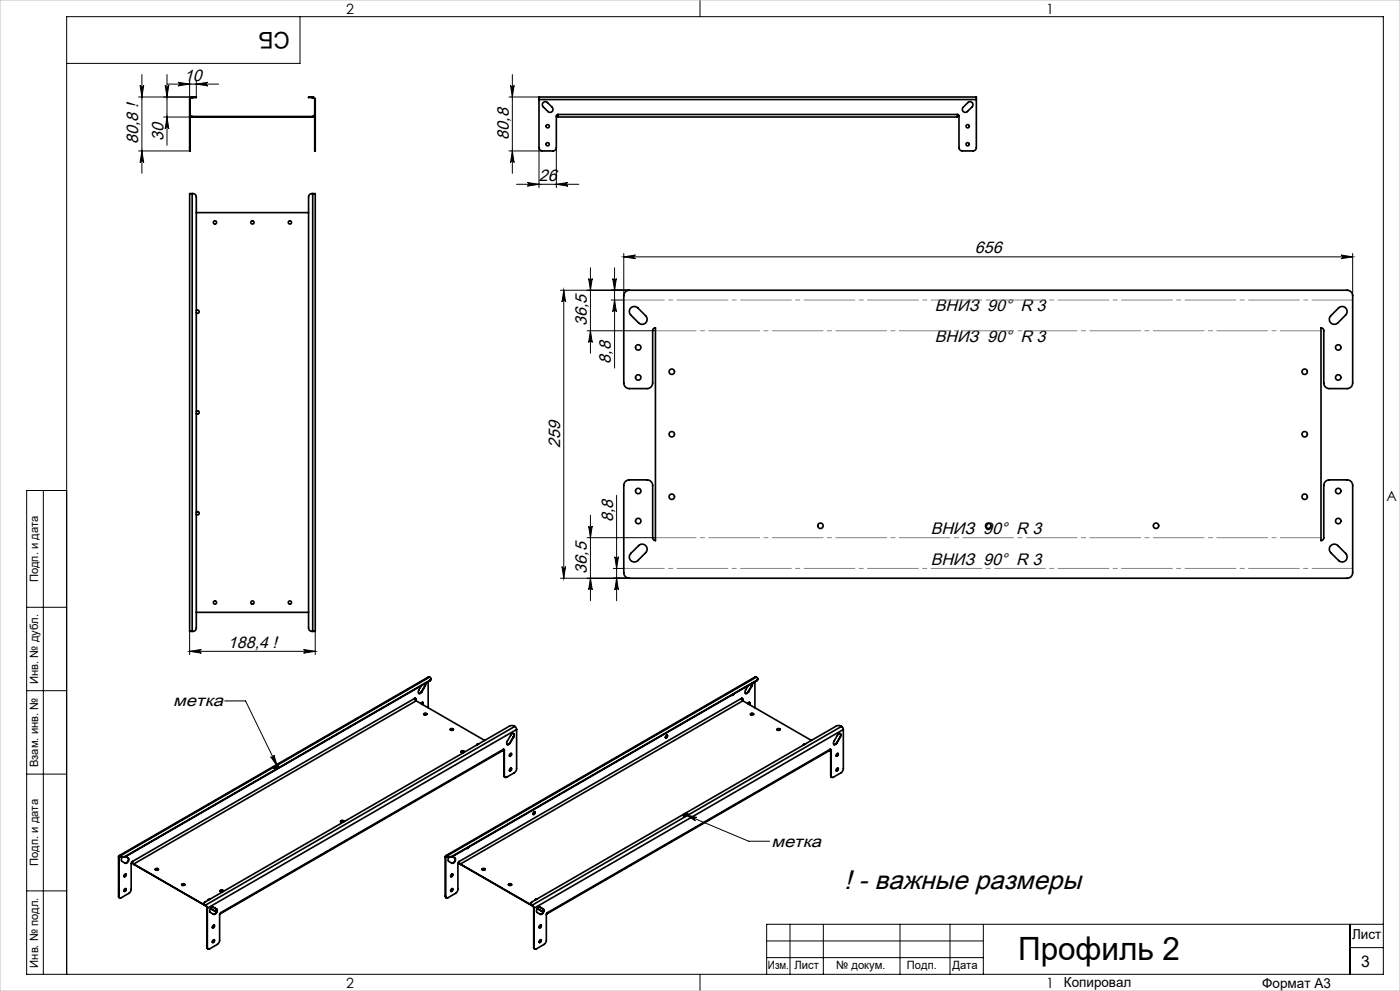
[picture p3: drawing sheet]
<svg xmlns="http://www.w3.org/2000/svg" width="420mm" height="297mm" viewBox="0 0 420 297" stroke-linecap="round" stroke-linejoin="round" font-family="sans-serif">
<g fill="none" stroke="#000" stroke-width=".3">
<path d="M90 5v14h-70M210 0v5M41.6 29.1h16M42 25.6a.54 .54 0 0 0 .6 .5 .54 .54 0 0 0 .5-.5l-.5 3.5zM42.6 22.3v29.7M49.1 35.1h8.5M49.6 25.6a.54 .54 0 0 0 .5 .5 .54 .54 0 0 0 .5-.5l-.5 3.5zM50.1 35.1l.5 3.5a.54 .54 0 0 0-.5-.5 .54 .54 0 0 0-.5 .5zM50.1 22.3v21.3M50.2 25.2h15.4M53.4 24.7l3.5 .5-3.5 .5a.54 .54 0 0 0 .5-.5 .54 .54 0 0 0-.5-.5zM56.9 24.2v5.6"/>
<path d="M58.9 24.2v4.9M58.9 25.2l3.5-.5a.54 .54 0 0 0-.5 .5 .54 .54 0 0 0 .5 .5zM152.7 29.1h9M153.2 25.6a.54 .54 0 0 0 .5 .5 .54 .54 0 0 0 .5-.5l-.5 3.5zM153.7 22.3v29.7M41.6 45.2h15.3M42.6 45.2l.5 3.5a.54 .54 0 0 0-.5-.5 .54 .54 0 0 0-.6 .5zM152.7 45.2h10M153.7 45.2l.5 3.5a.54 .54 0 0 0-.5-.5 .54 .54 0 0 0-.5 .5zM155 55.2h18.6M158.2 54.7l3.5 .5-3.5 .6a.54 .54 0 0 0 .5-.6 .54 .54 0 0 0-.5-.5zM161.7 44.2v12"/>
<path d="M166.9 55.2l3.5-.5a.54 .54 0 0 0-.5 .5 .54 .54 0 0 0 .5 .6zM166.9 44.2v12M187.1 77l3.5-.6a.54 .54 0 0 0-.5 .6 .54 .54 0 0 0 .5 .5zM187.1 76v12.6M187.1 77h218.7M402.3 76.4l3.5 .6-3.5 .5a.54 .54 0 0 0 .5-.5 .54 .54 0 0 0-.5-.6zM405.8 76v12.6M168.1 87h20.7M169.1 87l.6 3.5a.54 .54 0 0 0-.6-.5 .54 .54 0 0 0-.5 .5zM169.1 87v86.3M176.1 99.1h20.5M176.6 83.5a.54 .54 0 0 0 .5 .5 .54 .54 0 0 0 .6-.5l-.6 3.5z"/>
<path d="M177.1 99.1l.6 3.5a.54 .54 0 0 0-.6-.5 .54 .54 0 0 0-.5 .5zM177.1 80.2v25.7M183.4 89.9h3.7M183.8 83.5a.54 .54 0 0 0 .6 .5 .54 .54 0 0 0 .5-.5l-.5 3.5zM184.4 89.9l.5 3.5a.54 .54 0 0 0-.5-.5 .54 .54 0 0 0-.6 .5zM184.4 80.2v30.1M13 147v145M20 147h-12v145h407v-287h-395v287M176.6 157.6a.54 .54 0 0 0 .5 .6 .54 .54 0 0 0 .6-.6l-.6 3.5zM177.1 154.4v25.6M185 148.4v31.6M168.1 173.3h20.7"/>
<path d="M168.6 169.8a.54 .54 0 0 0 .5 .5 .54 .54 0 0 0 .6-.5l-.6 3.5zM176.1 161.1h20.5M177.1 173.3l.6 3.5a.54 .54 0 0 0-.6-.5 .54 .54 0 0 0-.5 .5zM184 170.4h3.1M184.4 166.9a.54 .54 0 0 0 .6 .5 .54 .54 0 0 0 .5-.5l-.5 3.5zM185 173.3l.5 3.5a.54 .54 0 0 0-.5-.5 .54 .54 0 0 0-.6 .5zM8 182h12M56.9 195.2l3.5-.5a.54 .54 0 0 0-.5 .5 .54 .54 0 0 0 .5 .5zM56.9 189.2v7M56.9 195.2h37.7M91.1 194.7l3.5 .5-3.5 .5a.54 .54 0 0 0 .5-.5 .54 .54 0 0 0-.5-.5zM94.6 189.2v7"/>
<path d="M8 207h12M67.4 210.1h6.3l9.5 19.6M8 232h12M81.2 226.8a.54 .54 0 0 0 .7 .2 .54 .54 0 0 0 .3-.7l1 3.4zM205.6 244.1l3.4 .9a.54 .54 0 0 0-.7 .3 .54 .54 0 0 0 .3 .7zM205.6 244.1l19 8h6.3M8 267h12M237 277v15M247 277v15M270 277v15M285 277v15M295 277v15"/>
<path d="M405 277v15M415 277h-185v15M210 292v5M230 282h65M230 287h65M405 284h10"/>
</g>
<path d="M196.6 99.1h199.7M396.3 161.1h-199.7" fill="none" stroke="#808080" stroke-width=".3" stroke-dasharray="15.2 1.3 1.3 1.3" stroke-dashoffset="3"/>
<path d="M187.1 89.9h218.7M405.8 170.4h-218.7" fill="none" stroke="#808080" stroke-width=".3" stroke-dasharray="15.2 1.3 1.3 1.3" stroke-dashoffset="3.1"/>
<path d="M0 0h420v297h-420z" fill="none" stroke="#c0c0c0" stroke-width=".3"/>
<g fill="#000">
<path d="M50.1 35.1l.5 3.5a.54 .54 0 0 0-.5-.5 .54 .54 0 0 0-.5 .5zM49.6 25.6a.54 .54 0 0 0 .5 .5 .54 .54 0 0 0 .5-.5l-.5 3.5zM153.7 45.2l.5 3.5a.54 .54 0 0 0-.5-.5 .54 .54 0 0 0-.5 .5zM153.2 25.6a.54 .54 0 0 0 .5 .5 .54 .54 0 0 0 .5-.5l-.5 3.5z"/>
<path d="M53.4 24.7l3.5 .5-3.5 .5a.54 .54 0 0 0 .5-.5 .54 .54 0 0 0-.5-.5zM58.9 25.2l3.5-.5a.54 .54 0 0 0-.5 .5 .54 .54 0 0 0 .5 .5zM56.9 195.2l3.5-.5a.54 .54 0 0 0-.5 .5 .54 .54 0 0 0 .5 .5zM91.1 194.7l3.5 .5-3.5 .5a.54 .54 0 0 0 .5-.5 .54 .54 0 0 0-.5-.5zM187.1 77l3.5-.6a.54 .54 0 0 0-.5 .6 .54 .54 0 0 0 .5 .5zM402.3 76.4l3.5 .6-3.5 .5a.54 .54 0 0 0 .5-.5 .54 .54 0 0 0-.5-.6z"/>
<path d="M42.6 45.2l.5 3.5a.54 .54 0 0 0-.5-.5 .54 .54 0 0 0-.6 .5zM42 25.6a.54 .54 0 0 0 .6 .5 .54 .54 0 0 0 .5-.5l-.5 3.5z"/>
<path d="M158.2 54.7l3.5 .5-3.5 .6a.54 .54 0 0 0 .5-.6 .54 .54 0 0 0-.5-.5zM166.9 55.2l3.5-.5a.54 .54 0 0 0-.5 .5 .54 .54 0 0 0 .5 .6z"/>
<path d="M176.6 157.6a.54 .54 0 0 0 .5 .6 .54 .54 0 0 0 .6-.6l-.6 3.5zM177.1 173.3l.6 3.5a.54 .54 0 0 0-.6-.5 .54 .54 0 0 0-.5 .5zM184.4 166.9a.54 .54 0 0 0 .6 .5 .54 .54 0 0 0 .5-.5l-.5 3.5zM185 173.3l.5 3.5a.54 .54 0 0 0-.5-.5 .54 .54 0 0 0-.6 .5zM183.8 83.5a.54 .54 0 0 0 .6 .5 .54 .54 0 0 0 .5-.5l-.5 3.5zM184.4 89.9l.5 3.5a.54 .54 0 0 0-.5-.5 .54 .54 0 0 0-.6 .5zM176.6 83.5a.54 .54 0 0 0 .5 .5 .54 .54 0 0 0 .6-.5l-.6 3.5zM177.1 99.1l.6 3.5a.54 .54 0 0 0-.6-.5 .54 .54 0 0 0-.5 .5zM169.1 87l.6 3.5a.54 .54 0 0 0-.6-.5 .54 .54 0 0 0-.5 .5zM168.6 169.8a.54 .54 0 0 0 .5 .5 .54 .54 0 0 0 .6-.5l-.6 3.5z"/>
<path d="M81.2 226.8a.54 .54 0 0 0 .7 .2 .54 .54 0 0 0 .3-.7l1 3.4zM205.6 244.1l3.4 .9a.54 .54 0 0 0-.7 .3 .54 .54 0 0 0 .3 .7z"/>
</g>
<g fill="none" stroke="#000" stroke-width=".5">
<path d="M56.9 29.8h.2M56.9 29.8v14.4M57.1 34.3l.1 .4 .5 .2M57.1 34.8l.6 .3M57.1 29.8v14.4M57.7 29.2l-.5 .2-.1 .4M57.7 29.1l-.6 .2-.2 .5M57.7 29.1v.1M57.7 34.9v.2M57.7 29.2h.2M57.7 29.1h.2M57.7 34.9h36.1"/>
<path d="M57.7 35.1h36.1M57.9 29.1h1v.1h-1M57.9 29.1v.1M93.6 29.1h-1v.1h1M93.6 29.1v.1M93.6 29.2h.2M93.6 29.1h.2M93.8 29.1l.5 .2 .3 .5M93.8 29.2l.4 .2 .2 .4M93.8 29.1v.1M93.8 34.9v.2M94.4 34.3l-.2 .4-.4 .2"/>
<path d="M94.4 34.8l-.6 .3M94.4 29.8h.2M94.4 29.8v14.4M94.6 29.8v14.4M161.7 29.8v-.7h131.2v.7M161.7 29.8v14.4a1 1 0 0 0 1 1h3.2a1 1 0 0 0 1-1v-9.4l.5-.5M161.7 29.8h131.2M162.9 30.8l.6-.3 .5 .1 1.6 1.5a.9 .9 0 0 1 0 1.3 .9 .9 0 0 1-1.2 0l-1.6-1.6zM167.4 34.3v.8h119.8v-.8M167.4 34.3h119.8M289 32.1l1.4-1.4a.9 .9 0 0 1 1.2 0 .9 .9 0 0 1 0 1.3l-1.4 1.4a.9 .9 0 0 1-1.2 0 .9 .9 0 0 1 0-1.3zM292.9 29.8v14.4a1 1 0 0 1-1 1h-3.2a1 1 0 0 1-1-1v-9.4l-.5-.5"/>
<path d="M56.9 44.2v1h.2v-1M56.9 44.2h.2M57.7 58a1.04 1.04 0 0 1 1.2 1v129.2a1.04 1.04 0 0 1-1.2 1M57.7 58h-.8v131.2h.8M57.7 58v131.2M93.8 58a1.04 1.04 0 0 0-1.2 1v129.2a1.04 1.04 0 0 0 1.2 1M93.8 58h.8v131.2h-.8M93.8 58v131.2M94.4 44.2v1h.2v-1M94.4 44.2h.2M58.9 63.7h33.7M58.9 93.1a.49 .49 0 0 1 .7 0 .49 .49 0 0 1 0 .7 .49 .49 0 0 1-.7-.1"/>
<path d="M187.6 87.5l1.2-.5h215.3a1.67 1.67 0 0 1 1.7 1.6v26.2a1.67 1.67 0 0 1-1.7 1.7h-5.3a1.67 1.67 0 0 1-1.7-1.7v-15.7a.83 .83 0 0 0-.8-.8v63.7a.83 .83 0 0 0 .8-.8v-15.7a1.67 1.67 0 0 1 1.7-1.7h5.3a1.67 1.67 0 0 1 1.7 1.7v26.1a1.67 1.67 0 0 1-1.7 1.7h-215.3a1.67 1.67 0 0 1-1.7-1.7v-26.1a1.67 1.67 0 0 1 1.7-1.7h5.3a1.67 1.67 0 0 1 1.7 1.7v15.7a.83 .83 0 0 0 .8 .8v-63.7a.83 .83 0 0 0-.8 .8v15.7a1.67 1.67 0 0 1-1.7 1.7h-5.3a1.67 1.67 0 0 1-1.7-1.7v-26.2zM189.4 92.1a1.5 1.5 0 0 1 1.9 .2l2.4 2.3a1.5 1.5 0 0 1 0 2.2 1.5 1.5 0 0 1-2.1 0l-2.4-2.4a1.5 1.5 0 0 1 .2-2.3zM399.2 94.6l2.4-2.3a1.5 1.5 0 0 1 2.1 0 1.5 1.5 0 0 1 0 2.1l-2.4 2.4a1.5 1.5 0 0 1-2.1 0 1.5 1.5 0 0 1 0-2.2zM58.9 123.3a.49 .49 0 0 1 .7 0 .49 .49 0 0 1 0 .7 .49 .49 0 0 1-.7-.1M58.9 153.5a.49 .49 0 0 1 .7 0 .49 .49 0 0 1 0 .7 .49 .49 0 0 1-.7-.1M191.6 163.5a1.5 1.5 0 0 1 2.1 0 1.5 1.5 0 0 1 0 2.1l-2.4 2.4a1.5 1.5 0 0 1-2.1 0 1.5 1.5 0 0 1 0-2.1zM399.4 163.4a1.5 1.5 0 0 1 1.9 .1l2.4 2.4a1.5 1.5 0 0 1 0 2.1 1.5 1.5 0 0 1-2.1 0l-2.4-2.4a1.5 1.5 0 0 1 .2-2.2zM58.9 183.5h33.7M124.4 209.3l.4 .2M124.4 209.3l.4 .7M124.4 209.3l-84.7 48.9M124.6 209.3l.1 .1"/>
<path d="M124.7 209.4l.1 .1M124.7 209.4v.5M124.8 209.5v.5M124.8 210l-84.7 48.9M124.8 210l20.6 11.9M126.3 210.9l.6-.4-.1 .7M126.4 205.5l-.7 1.3a.54 .54 0 0 0-.3 .8 .54 .54 0 0 0 .8 .1l.4-.4M126.4 207.3l-.8 .5M126.4 207.3h.2M126.8 210.5l-.1 .6M127.1 214.1l.5-.2 .5 .2M127.1 213.9a.43 .43 0 0 1 .6-.2 .43 .43 0 0 1 .2 .5h-.6z"/>
<path d="M127.4 205.5l.2 .1M127.4 205.5l-1 1.8M127.6 205.6l-1 1.7M127.6 204.8l-.2 .7M127.7 204.8l-.1 .8M128.4 204.3v7.8M128.9 202.9a.48 .48 0 0 1 .4 .4 .48 .48 0 0 1-.3 .6M128.9 202.9h-.4l-92.8 53.6M128.9 202.9l-92.8 53.6M129 203.9l-91.3 52.7M129 203.9v.1M129 204l-91.3 52.7"/>
<path d="M129.3 203.4l-.3 .6M135.1 218.7l.4-.2 .5 .2M135.1 218.5a.43 .43 0 0 1 .5-.2 .43 .43 0 0 1 .3 .5h-.7zM154 219.8v1.1M154.4 217.7l.6 .9M154.4 217.7l-.6-.3-.9 .2-91.4 52.7a.43 .43 0 0 0-.3 .5 .43 .43 0 0 0 .3 .4M154.4 217.7l-92.7 53.6M155 218.6v12l-.6 .9-2.4 1.4a.43 .43 0 0 1-.5 .1 .43 .43 0 0 1-.2-.5M155 218.6l-92.8 53.6M220.1 208l-.3 .4-.3-.1 .4-.2M222.4 209.3l.4 .2M222.4 209.3l.5 .7"/>
<path d="M222.4 209.3l-84.7 48.9M222.6 209.3l.1 .1M222.7 209.4l.1 .1M222.7 209.4v.5M222.8 209.5v.5M222.9 210l-84.8 48.9M222.9 210l20.5 11.9M224.3 210.9l.6-.4-.1 .7M224.4 205.5l-.7 1.3a.54 .54 0 0 0-.2 .8 .54 .54 0 0 0 .8 .1l.3-.4M224.5 207.3l-.9 .5M224.5 207.3h.1M224.8 210.5l-.1 .6"/>
<path d="M225.1 214.1l.5-.2 .5 .2M225.2 213.9a.43 .43 0 0 1 .5-.2 .43 .43 0 0 1 .3 .5h-.7zM225.5 205.5l.1 .1M225.5 205.5l-1 1.8M225.6 205.6l-1 1.7M225.6 204.8l-.1 .7M225.7 204.8l-.1 .8M226.5 204.3v7.8M226.9 202.9a.48 .48 0 0 1 .4 .4 .48 .48 0 0 1-.2 .6M226.9 202.9h-.4l-92.8 53.6M226.9 202.9l-92.8 53.6M227.1 203.9l-91.4 52.7"/>
<path d="M227.1 203.9v.1M227.1 204l-91.4 52.7M227.4 203.4l-.3 .6M233.1 218.7l.5-.2 .4 .2M233.1 218.5a.43 .43 0 0 1 .6-.2 .43 .43 0 0 1 .2 .5h-.7zM252 219.8v1.1M252.5 217.7l.5 .9M252.5 217.7l-.7-.3-.9 .2-91.4 52.7a.43 .43 0 0 0-.3 .5 .43 .43 0 0 0 .3 .4M252.5 217.7l-92.8 53.6M253 218.6v12l-.6 .9-2.4 1.4a.43 .43 0 0 1-.5 .1 .43 .43 0 0 1-.2-.5M253 218.6l-92.8 53.6M82.5 230.2h-.2"/>
<path d="M82.5 230.2v.1M82.9 230l.2 .1M82.9 229.9l.1 .3M82.9 230h.1M83 230.2l-.1 .1M83 229.8l-.2 .1 .1 .3h-.4M83 229.8v.1M83.1 229.5l-1 .6 .8 .2 .2-.2-.2-.2M83.1 229.5l-.9 .7M83.1 229.5v.1M83.2 229.7l-.2 .1M83.3 229.8v.1"/>
<path d="M83.3 229.9h.1M83.3 229.6v.3h-.4M83.3 229.8h.1M83.3 229.6l-.1 .1M83.3 229.6v.2M138.3 225.3l.5-.2 .5 .2M138.3 225.2a.43 .43 0 0 1 .6-.2 .43 .43 0 0 1 .2 .5h-.7zM143.6 222.9l-.5 .1-.1 .3 .4-.2M150.9 224.6l.4 .2M150.9 224.6l-.1 .4-84.7 48.9M150.9 224.6l-84.7 48.9M151.1 224.6l.1 .2"/>
<path d="M151.2 232.4l.3 .6M151.2 224.8h.1M151.2 232.4l.1 .1M151.2 224.8v7.6M151.3 224.8v7.7M153 222.6l-.9 .5M153 222.6h.1M153 225.9l.3-.1a.4 .4 0 0 1 .1 .6 .4 .4 0 0 1-.6 0zM153 230.3l.3-.1a.4 .4 0 0 1 .1 .6 .4 .4 0 0 1-.6 0zM153.3 225.8v.5l-.5 .3M153.3 230.2v.5l-.5 .3M154 220.9h.1"/>
<path d="M154 220.9l-1 1.7M154.1 220.9a.54 .54 0 0 0 .2-.8 .54 .54 0 0 0-.8-.1l-1.3 2.1a.54 .54 0 0 0-.2 .8 .54 .54 0 0 0 .8 .1l.3-.4M154.1 220.9l-1 1.7M199.8 220.5l.3-.2a.4 .4 0 0 1 .1 .6 .4 .4 0 0 1-.6 0zM200.1 220.3v.5l-.4 .3M241.6 222.9l-.4 .1-.2 .3 .4-.2M249 224.6l.3 .2M249 224.6l-.2 .4-84.7 48.9M249 224.6l-84.7 48.9M249.2 224.6v.2M249.2 232.4l.3 .6M249.2 224.8h.1"/>
<path d="M249.2 232.4l.1 .1M249.2 224.8v7.6M249.3 224.8v7.7M251 222.6l-.8 .5M251 222.6h.1M251 225.9l.3-.1a.4 .4 0 0 1 .1 .6 .4 .4 0 0 1-.6 0zM251 230.3l.3-.1a.4 .4 0 0 1 .1 .6 .4 .4 0 0 1-.6 0zM251.3 225.8v.5l-.4 .3M251.3 230.2v.5l-.4 .3M252 220.9h.1M252 220.9l-1 1.7M252.1 220.9a.54 .54 0 0 0 .2-.8 .54 .54 0 0 0-.8-.1l-1.3 2.1a.54 .54 0 0 0-.2 .8 .54 .54 0 0 0 .8 .1l.3-.4"/>
<path d="M252.1 220.9l-1 1.7M35.6 256.8l.1 .1M35.6 256.8v11.8M35.7 256.9v11.7M36.1 256.5h-.4l-.1 .3M36.1 256.6h-.3l-.1 .3M36.1 256.6l.2 .1M36.1 256.5l.2 .1M36.1 256.5v.1M36.1 256.6l-.4 .3M36.3 256.6l.7 .2 .7-.2M36.3 256.7l.7 .2 .7-.2"/>
<path d="M36.3 256.6v.1M37.7 256.6v.1M37.7 256.7l.8 .4a1.04 1.04 0 0 1-.9 1.6l-1.1-.7-.1-.6 .3-.5M38.4 257.1a1.04 1.04 0 0 1-.9 1.5M39.6 258.3l.5 .8M39.7 258.2l-.3 .6-.1 8.1-.5 .7-2.4 1.4a.43 .43 0 0 1-.5 .1 .43 .43 0 0 1-.2-.5M39.7 258.2l.4 .7M40.1 258.9l21.3 12.3M40.1 258.9v.2M40.1 259.1l21.8 12.6M102.2 246.2l.5-.2 .4 .2M102.2 246a.43 .43 0 0 1 .5-.2 .43 .43 0 0 1 .3 .5h-.7z"/>
<path d="M133.6 256.8l.1 .1M133.6 256.8v11.8M133.7 256.9v11.7M134.1 256.5h-.4l-.1 .3M134.1 256.6h-.3l-.1 .3M134.1 256.6l.2 .1M134.1 256.5l.2 .1M134.1 256.5v.1M134.1 256.6l-.4 .3M134.3 256.6l.7 .2 .7-.2M134.3 256.7l.7 .2 .7-.2M134.3 256.6v.1"/>
<path d="M135.7 256.6v.1M135.7 256.7l.8 .4a1.04 1.04 0 0 1-.9 1.6l-1.1-.7-.1-.6 .3-.5M136.4 257.1a1.04 1.04 0 0 1-.9 1.5M137.6 258.3l.5 .8M137.7 258.2l-.3 .6-.1 8.1-.5 .7-2.4 1.4a.43 .43 0 0 1-.5 .1 .43 .43 0 0 1-.2-.5M137.7 258.2l.4 .7M138.1 258.9l21.3 12.3M138.1 258.9v.2M138.1 259.1l21.9 12.6M140.6 253.9l-.3 .4-.3-.1 .4-.2M160.1 243.4l.2-.2a.4 .4 0 0 1 .2 .6 .4 .4 0 0 1-.6 .1zM160.4 243.2l-.1 .6-.4 .3"/>
<path d="M205.4 244.2l.5 .1M205.5 244.1l.4 .2M205.5 244.1v.1M205.9 243.8l-.4 .3M205.9 243.8l-1 .6 .6-.3M205.9 243.8v.1M206.3 244.1l-.4 .2M206.3 244.1l-1 .5 .5-.1M206.3 244.1v.1M35.6 268.6l.3 .5M35.6 268.6h.1M37.4 266.5l.2-.2a.4 .4 0 0 1 .2 .6 .4 .4 0 0 1-.6 .1z"/>
<path d="M37.4 262l.2-.1a.4 .4 0 0 1 .2 .6 .4 .4 0 0 1-.6 0zM37.7 261.9l-.1 .5-.4 .3M37.7 266.3l-.1 .5-.4 .3M46.6 260.6l.4-.2 .5 .2M46.6 260.4a.43 .43 0 0 1 .5-.2 .43 .43 0 0 1 .3 .5l-.5 .1zM54.5 265.2l.5-.2 .5 .2M54.5 265a.43 .43 0 0 1 .6-.2 .43 .43 0 0 1 .2 .5l-.5 .1zM61.2 270.8l.3 .5M61.5 271.3l.2 .1M61.5 271.2v.1M61.5 271.2l.2 .1M61.7 271.3l.5 .9"/>
<path d="M61.7 271.4l.4 .7M61.7 271.3v.1M62.1 272.1l.1 .1M62.1 272.1v11.8M62.2 272.2v11.7M63.1 269.4l-.5 .1-.1 .3 .4-.2M63.1 272.3l1.8 1.1M63.2 272.3l1.8 1M63.3 272.1l.5-.3 1.2 .7a1.04 1.04 0 0 1-.9 1.5l-1.1-.7-.1-.5zM63.9 277.4l.3-.2a.4 .4 0 0 1 .1 .6 .4 .4 0 0 1-.6 .1zM64.2 277.2v.5l-.5 .3M64.9 272.4a1.04 1.04 0 0 1-.9 1.6"/>
<path d="M66 267.1l.5-.3 .5 .3M66.1 266.9a.43 .43 0 0 1 .5-.2 .43 .43 0 0 1 .3 .5h-.7zM66.2 273.5l-.3 .6-.1 8.1-.5 .8-2.4 1.4a.43 .43 0 0 1-.5 0 .43 .43 0 0 1-.2-.5M66.2 273.5l-.3 .4M133.6 268.6l.3 .5M133.6 268.6h.1M135.4 266.5l.3-.2a.4 .4 0 0 1 .1 .6 .4 .4 0 0 1-.6 .1zM135.4 262l.3-.1a.4 .4 0 0 1 .1 .6 .4 .4 0 0 1-.6 0zM135.7 261.9v.5l-.5 .3M135.7 266.3v.5l-.5 .3M144.6 260.6l.5-.2 .4 .2M144.6 260.4a.43 .43 0 0 1 .6-.2 .43 .43 0 0 1 .2 .5l-.5 .1z"/>
<path d="M152.5 265.2l.5-.2 .5 .2M152.6 265a.43 .43 0 0 1 .5-.2 .43 .43 0 0 1 .3 .5l-.6 .1zM159.2 270.8l.3 .5M159.5 271.3l.2 .1M159.5 271.2v.1M159.5 271.2l.2 .1M159.7 271.3l.5 .9M159.7 271.4l.4 .7M159.7 271.3v.1M160.1 272.1l.1 .1M160.1 272.1v11.8M160.2 272.2v11.7"/>
<path d="M161.1 269.4l-.5 .1-.1 .3 .4-.2M161.2 272.3l1.7 1.1M161.2 272.3l1.8 1M161.3 272.1l.6-.3 1.1 .7a1.04 1.04 0 0 1-.9 1.5l-1.1-.7v-.5zM161.9 277.4l.3-.2a.4 .4 0 0 1 .1 .6 .4 .4 0 0 1-.6 .1zM162.2 277.2v.5l-.4 .3M162.9 272.4a1.04 1.04 0 0 1-.9 1.6M164.3 273.5l-.4 .6-.1 8.1-.5 .8-2.4 1.4a.43 .43 0 0 1-.5 0 .43 .43 0 0 1-.2-.5M164.3 273.5l-.4 .4M62.1 283.9l.3 .5M62.1 283.9h.1M63.9 281.8l.3-.2a.4 .4 0 0 1 .1 .6 .4 .4 0 0 1-.6 .1z"/>
<path d="M64.2 281.6v.5l-.5 .3M160.1 283.9l.3 .5M160.1 283.9h.1M161.9 281.8l.3-.2a.4 .4 0 0 1 .1 .6 .4 .4 0 0 1-.6 .1zM162.2 281.6v.5l-.4 .3"/>
<circle cx="164.3" cy="37.8" r=".49"/>
<circle cx="290.3" cy="37.8" r=".49"/>
<circle cx="164.3" cy="43.2" r=".49"/>
<circle cx="290.3" cy="43.2" r=".49"/>
<circle cx="64.5" cy="66.7" r=".49"/>
<circle cx="75.7" cy="66.7" r=".49"/>
<circle cx="87" cy="66.7" r=".49"/>
<circle cx="191.5" cy="113.1" r=".82"/>
<circle cx="191.5" cy="104.1" r=".82"/>
<circle cx="201.5" cy="111.4" r=".82"/>
<circle cx="391.4" cy="111.4" r=".82"/>
<circle cx="401.5" cy="104.1" r=".82"/>
<circle cx="401.5" cy="113.1" r=".82"/>
<circle cx="201.5" cy="130.1" r=".82"/>
<circle cx="391.4" cy="130.1" r=".82"/>
<circle cx="191.5" cy="147.2" r=".82"/>
<circle cx="191.5" cy="156.2" r=".82"/>
<circle cx="201.5" cy="148.9" r=".82"/>
<circle cx="246.1" cy="157.6" r=".82"/>
<circle cx="296.5" cy="157.6" r=".82"/>
<circle cx="346.8" cy="157.6" r=".82"/>
<circle cx="391.4" cy="148.9" r=".82"/>
<circle cx="401.5" cy="156.2" r=".82"/>
<circle cx="401.5" cy="147.2" r=".82"/>
<circle cx="64.5" cy="180.6" r=".49"/>
<circle cx="75.7" cy="180.6" r=".49"/>
<circle cx="87" cy="180.6" r=".49"/>
</g>
<text font-size="9.6" x="305.4" y="287.8">Профиль 2</text>
<text font-size="8" x="253.2" y="266.3">! - важные размеры</text>
<text font-size="6.9" x="86.9" y="9.4" transform="rotate(-180 86.9 9.4)">СБ</text>
<g font-size="5">
<text x="55.2" y="24.1">10</text>
<text x="152.6" y="41.8" transform="rotate(-90 152.6 41.8)">80,8</text>
<text x="41.5" y="43.2" transform="rotate(-90 41.5 43.2)">80,8 !</text>
<text x="49" y="42.2" transform="rotate(-90 49 42.2)">30</text>
<text x="161.6" y="54.2">26</text>
<text x="292.5" y="75.9">656</text>
<text x="280.4" y="93.3">ВНИЗ 90° R 3</text>
<text x="176.1" y="97.7" transform="rotate(-90 176.1 97.7)">36,5</text>
<text x="280.4" y="102.6">ВНИЗ 90° R 3</text>
<text x="183.3" y="109" transform="rotate(-90 183.3 109)">8,8</text>
<text x="168.1" y="134.1" transform="rotate(-90 168.1 134.1)">259</text>
<text x="183.9" y="156.5" transform="rotate(-90 183.9 156.5)">8,8</text>
<text x="279.2" y="160.1">ВНИЗ 90° R 3</text>
<text x="176.1" y="171.9" transform="rotate(-90 176.1 171.9)">36,5</text>
<text x="279.2" y="169.3">ВНИЗ 90° R 3</text>
<text x="68.4" y="194.1">188,4 !</text>
<text x="52" y="211.7">метка</text>
<text x="231.4" y="253.9">метка</text>
</g>
<text font-size="4.8" x="408.3" y="289.7">3</text>
<g font-size="4.2">
<text x="103.8" y="4.2">2</text>
<text x="313.8" y="4.2">1</text>
<text x="415.9" y="150.2">A</text>
<text x="103.8" y="296.2">2</text>
<text x="313.8" y="296.2">1</text>
</g>
<g font-size="4.1">
<text x="405.6" y="281.5">Лист</text>
<text x="319.2" y="295.9">Копировал</text>
<text x="378.7" y="296">Формат А3</text>
</g>
<g font-size="3.4">
<text x="11.4" y="174.5" transform="rotate(-90 11.4 174.5)">Подп. и дата</text>
<text x="11.4" y="205" transform="rotate(-90 11.4 205)">Инв. № дубл.</text>
<text x="11.4" y="229.9" transform="rotate(-90 11.4 229.9)">Взам. инв. №</text>
<text x="11.4" y="259.5" transform="rotate(-90 11.4 259.5)">Подп. и дата</text>
<text x="11.4" y="290" transform="rotate(-90 11.4 290)">Инв. № подл.</text>
<text x="230.4" y="290.4">Изм.</text>
<text x="238.3" y="290.4">Лист</text>
<text x="250.9" y="290.4">№ докум.</text>
<text x="272.1" y="290.4">Подп.</text>
<text x="285.7" y="290.5">Дата</text>
</g>
</svg>
